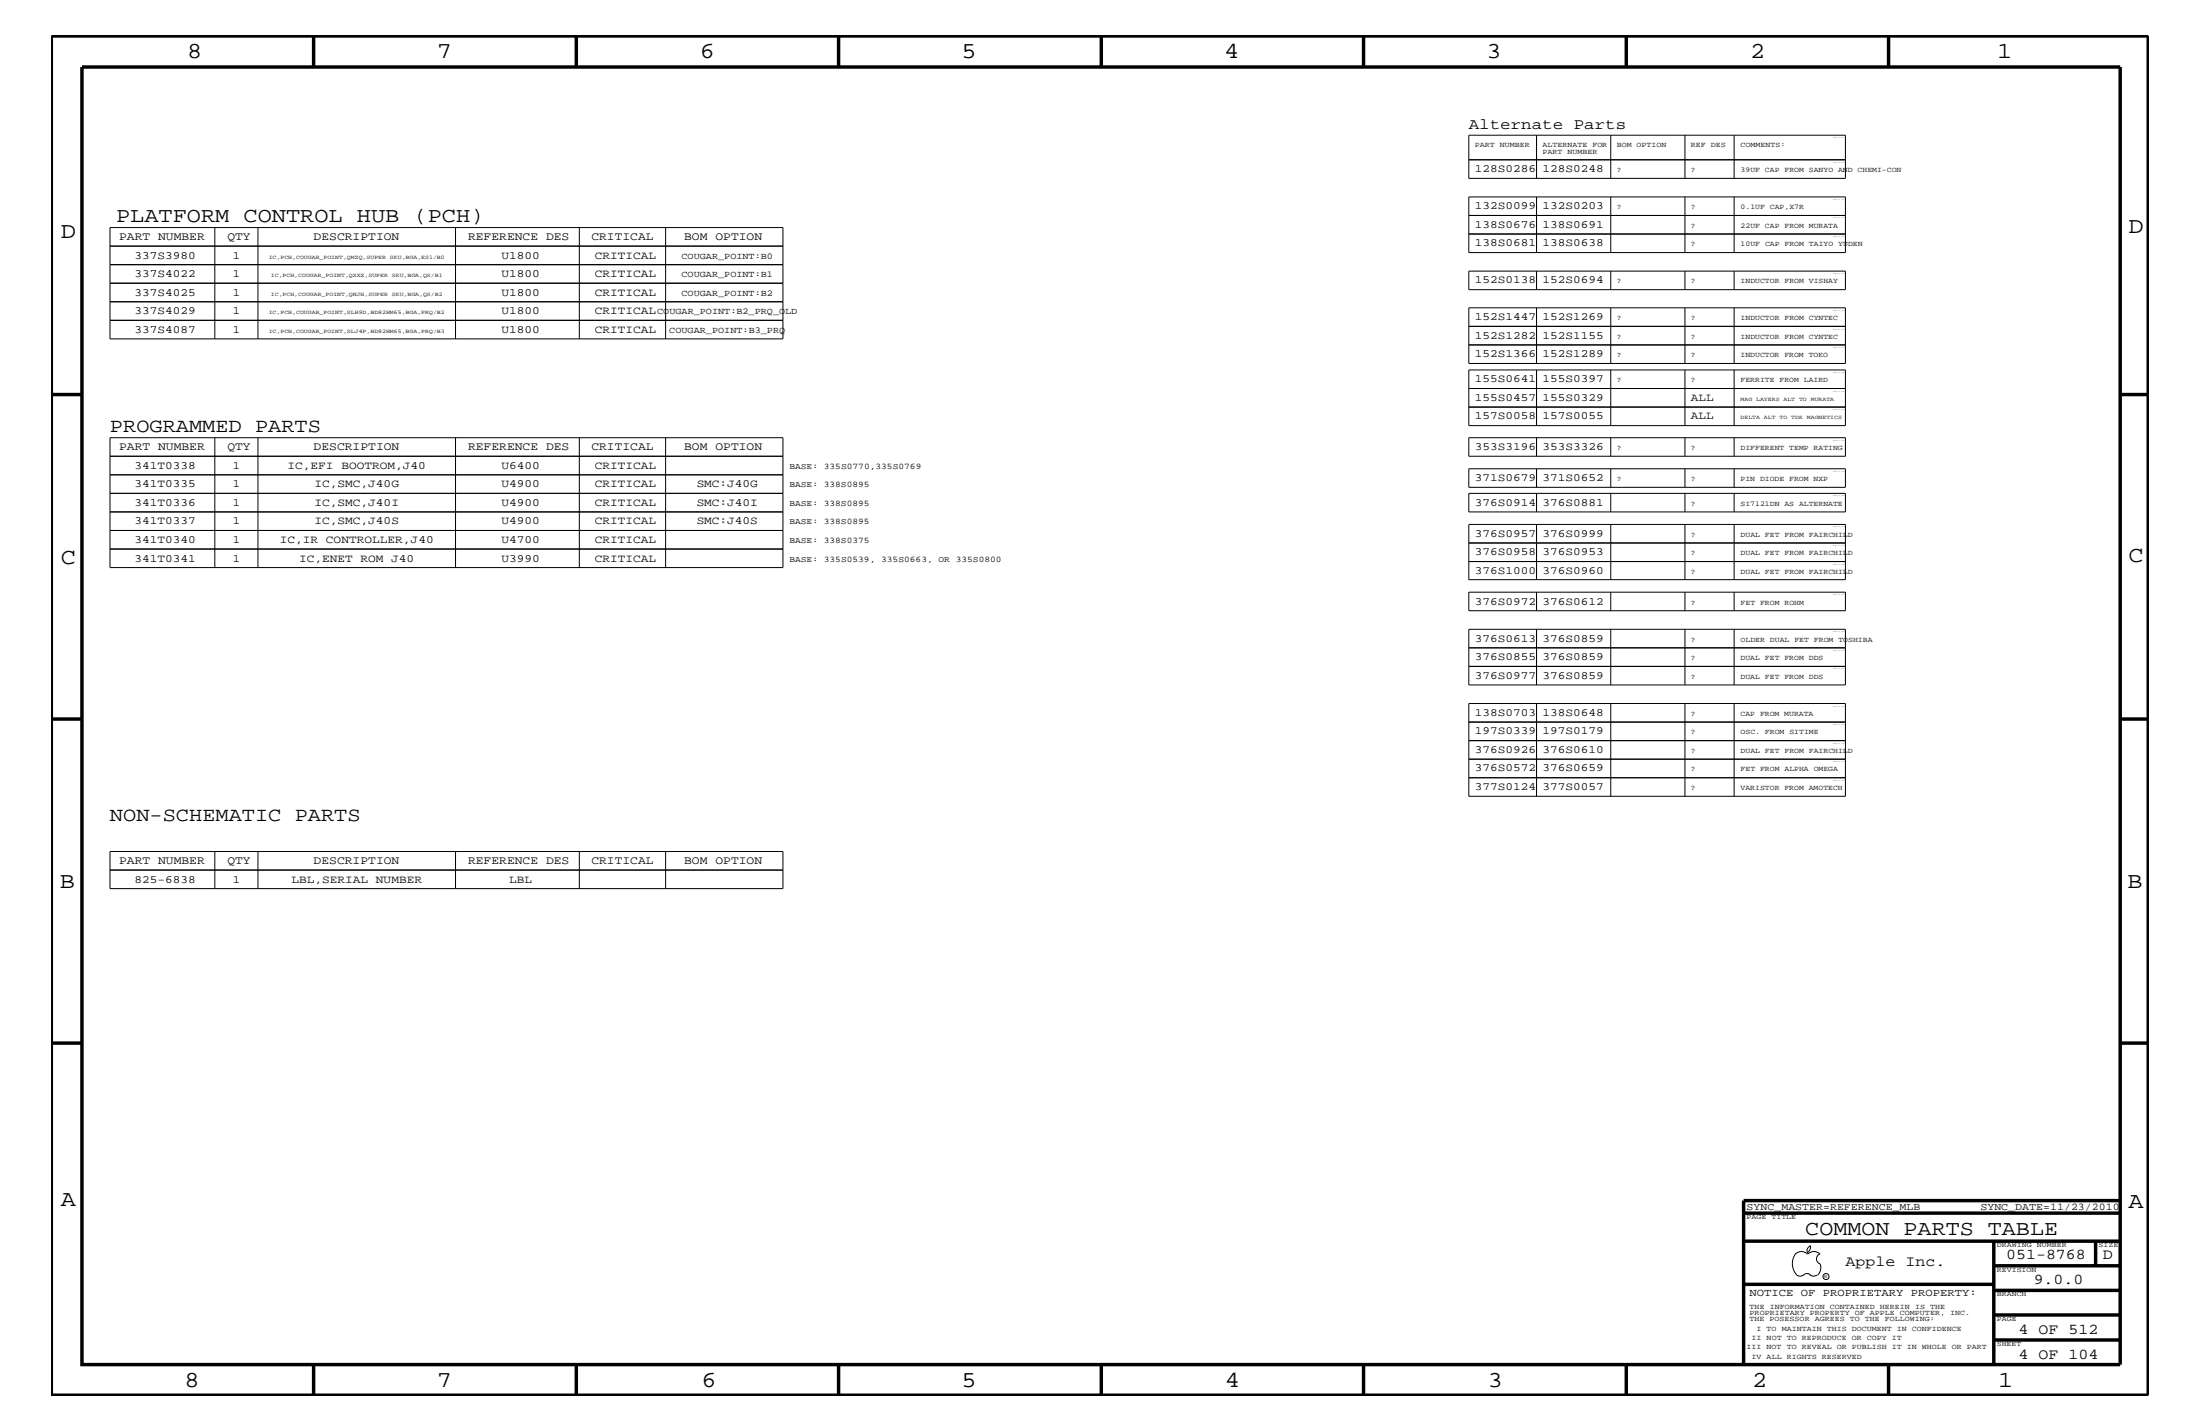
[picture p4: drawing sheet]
<svg xmlns="http://www.w3.org/2000/svg" width="432mm" height="279mm" viewBox="0 0 432 279" stroke-linecap="round" stroke-linejoin="round" font-family="sans-serif">
<g fill="none" stroke="#000" stroke-width=".2">
<path d="M288.3 26.5h73.9v8.5h-73.9zM288.3 38.6h73.9v11h-73.9zM288.3 31.4h73.9M301.6 26.5v8.5M301.6 38.6v11M316.1 26.5v8.5M316.1 38.6v11M330.7 26.5v8.5M330.7 38.6v11M340.4 26.5v8.5M340.4 38.6v11M21.6 44.6h132.1v21.9h-132.1z"/>
<path d="M21.6 59.2h132.1M21.6 51.9h132.1M21.6 55.6h132.1M21.6 48.3h132.1M42.2 44.6v21.9M50.6 44.6v21.9M89.4 44.6v21.9M113.7 44.6v21.9M130.6 44.6v21.9M288.3 53.2h73.9v3.6h-73.9zM288.3 42.3h73.9M288.3 45.9h73.9"/>
<path d="M301.6 53.2v3.6M316.1 53.2v3.6M330.7 53.2v3.6M340.4 53.2v3.6M21.6 62.9h132.1M288.3 60.4h73.9v10.9h-73.9zM288.3 72.6h73.9v10.9h-73.9zM288.3 79.9h73.9M288.3 76.2h73.9M288.3 67.7h73.9M288.3 64h73.9M301.6 60.4v10.9"/>
<path d="M301.6 72.6v10.9M316.1 60.4v10.9M316.1 72.6v10.9M330.7 60.4v10.9M330.7 72.6v10.9M340.4 60.4v10.9M340.4 72.6v10.9M21.6 96.8h132.1M21.6 85.9h132.1v25.5h-132.1zM21.6 89.5h132.1M21.6 93.2h132.1M42.2 85.9v25.5"/>
<path d="M50.6 85.9v25.5M89.4 85.9v25.5M113.7 85.9v25.5M130.6 85.9v25.5M288.3 85.9h73.9v3.6h-73.9zM288.3 92h73.9v3.6h-73.9zM288.3 96.8h73.9v3.6h-73.9zM301.6 85.9v3.6M301.6 92v3.6M301.6 96.8v3.6M316.1 85.9v3.6M316.1 92v3.6"/>
<path d="M316.1 96.8v3.6M330.7 85.9v3.6M330.7 92v3.6M330.7 96.8v3.6M340.4 85.9v3.6M340.4 92v3.6M340.4 96.8v3.6M21.6 100.4h132.1M21.6 104.1h132.1M21.6 107.7h132.1M288.3 102.9h73.9v10.8h-73.9zM288.3 116.2h73.9v3.6h-73.9z"/>
<path d="M288.3 110.2h73.9M288.3 106.5h73.9M301.6 102.9v10.8M301.6 116.2v3.6M316.1 102.9v10.8M316.1 116.2v3.6M330.7 102.9v10.8M330.7 116.2v3.6M340.4 102.9v10.8M340.4 116.2v3.6M288.3 127.1h73.9M288.3 123.5h73.9v10.9h-73.9z"/>
<path d="M288.3 138h73.9v18.2h-73.9zM288.3 130.8h73.9M301.6 123.5v10.9M301.6 138v18.2M316.1 123.5v10.9M316.1 138v18.2M330.7 123.5v10.9M330.7 138v18.2M340.4 123.5v10.9M340.4 138v18.2M288.3 141.7h73.9M288.3 145.3h73.9"/>
<path d="M288.3 152.6h73.9M288.3 149h73.9M21.6 167.1h132.1v7.3h-132.1zM21.6 170.7h132.1M42.2 167.1v7.3M50.6 167.1v7.3M89.4 167.1v7.3M113.7 167.1v7.3M130.6 167.1v7.3M352.3 246.1a1.69 1.69 0 0 1 2.5 0M352.4 246a3.3 3.3 0 0 0 .2 4.1M352.6 250.2l.7 .2 .7-.2"/>
<path d="M354 250.2l.7-.3 .7 .3M354.8 246.1a1.69 1.69 0 0 1 2.4 0M355.2 250.2l.7 .2 .7-.2M355.3 244.4v.3a1.18 1.18 0 0 1-.6 1.1M355.4 244.4a.99 .99 0 0 0-.6 1.4M357.2 246a1.04 1.04 0 0 0-.7 1 1.04 1.04 0 0 0 .7 1M357.3 248l.1 .7a2.11 2.11 0 0 1-.6 1.5"/>
<circle cx="358.4" cy="250.5" r=".59"/>
</g>
<g fill="none" stroke="#000" stroke-width=".68" stroke-linecap="butt">
<path d="M10.1 7.1h411.5v266.7h-411.5zM16.1 13.2h400v254.5h-400zM61.6 7.1v6.1M113.1 7.1v6.1M164.6 7.1v6.1M216.2 7.1v6.1M267.6 7.1v6.1M319.2 7.1v6.1M370.7 7.1v6.1M10.1 77.4h6M416.1 77.4h5.5M10.1 141.1h6"/>
<path d="M416.1 141.1h5.5M10.1 204.7h6M416.1 204.7h5.5M342.2 238h73.9M416.1 235.6h-73.9v32.1M342.2 243.5h73.9M342.2 252h49.1M391.3 243.5v24.2M391.3 258h24.8M391.3 253.2h24.8M391.3 248.4h24.8M411.3 243.5v4.9"/>
<path d="M61.6 267.7v6.1M113.1 267.7v6.1M164.6 267.7v6.1M216.2 268v5.8M267.6 267.7v6.1M319.2 267.7v6.1M370.7 267.7v6.1M391.3 262.9h24.8"/>
</g>
<g font-size="4.5">
<text x="36.7" y="11.5">8</text>
<text x="85.8" y="11.5">7</text>
<text x="137.3" y="11.5">6</text>
<text x="188.7" y="11.5">5</text>
<text x="240.3" y="11.5">4</text>
<text x="291.8" y="11.5">3</text>
<text x="343.5" y="11.5">2</text>
<text x="392" y="11.5">1</text>
<text x="11.9" y="46.8">D</text>
<text x="417.7" y="45.7">D</text>
<text x="11.9" y="110.6">C</text>
<text x="417.7" y="110.3">C</text>
<text x="11.8" y="174.3">B</text>
<text x="417.6" y="174.2">B</text>
<text x="11.9" y="236.7">A</text>
<text x="417.7" y="237.1">A</text>
<text x="36.2" y="272.1">8</text>
<text x="85.8" y="272.1">7</text>
<text x="137.7" y="272.1">6</text>
<text x="188.7" y="272.1">5</text>
<text x="240.4" y="272.1">4</text>
<text x="292" y="272.1">3</text>
<text x="343.9" y="272.1">2</text>
<text x="392.2" y="272.1">1</text>
</g>
<g font-size="4.1">
<text x="22.8" y="43.5">PLATFORM CONTROL HUB (PCH)</text>
<text x="354.3" y="242.3">COMMON PARTS TABLE</text>
</g>
<g font-size="3.9">
<text x="21.6" y="84.7">PROGRAMMED PARTS</text>
<text x="21.6" y="161.1">NON-SCHEMATIC PARTS</text>
</g>
<g font-size="3">
<text x="288.3" y="25.3">Alternate Parts</text>
<text x="362.2" y="248.4">Apple Inc.</text>
<text x="393.7" y="247.1">051-8768</text>
<text x="399.2" y="252">9.0.0</text>
<text x="412.7" y="247.1">D</text>
<text x="396.2" y="261.6">4 OF 512</text>
<text x="396.2" y="266.6">4 OF 104</text>
</g>
<g font-size="2.3">
<text x="23.4" y="47.1">PART NUMBER</text>
<text x="44.6" y="47.1">QTY</text>
<text x="61.6" y="47.1">DESCRIPTION</text>
<text x="91.9" y="47.1">REFERENCE DES</text>
<text x="116.1" y="47.1">CRITICAL</text>
<text x="134.3" y="47.1">BOM OPTION</text>
<text x="23.4" y="88.3">PART NUMBER</text>
<text x="44.6" y="88.3">QTY</text>
<text x="61.6" y="88.3">DESCRIPTION</text>
<text x="91.9" y="88.3">REFERENCE DES</text>
<text x="116.1" y="88.3">CRITICAL</text>
<text x="134.3" y="88.3">BOM OPTION</text>
<text x="23.4" y="169.5">PART NUMBER</text>
<text x="44.6" y="169.5">QTY</text>
<text x="61.6" y="169.5">DESCRIPTION</text>
<text x="91.9" y="169.5">REFERENCE DES</text>
<text x="116.1" y="169.5">CRITICAL</text>
<text x="134.3" y="169.5">BOM OPTION</text>
</g>
<g font-size="2.2">
<text x="289.5" y="33.7">128S0286</text>
<text x="302.8" y="33.7">128S0248</text>
<text x="289.5" y="41">132S0099 132S0203</text>
<text x="289.5" y="44.6">138S0676</text>
<text x="302.8" y="44.6">138S0691</text>
<text x="26.4" y="50.7">337S3980</text>
<text x="45.7" y="50.7">1</text>
<text x="98.4" y="50.7">U1800</text>
<text x="116.8" y="50.7">CRITICAL</text>
<text x="289.5" y="48.3">138S0681 138S0638</text>
<text x="26.4" y="54.4">337S4022</text>
<text x="26.4" y="58">337S4025</text>
<text x="45.7" y="54.4">1</text>
<text x="45.7" y="58">1</text>
<text x="98.4" y="54.4">U1800</text>
<text x="98.4" y="58">U1800</text>
<text x="116.8" y="54.4">CRITICAL</text>
<text x="116.8" y="58">CRITICAL</text>
<text x="289.5" y="55.6">152S0138</text>
<text x="302.8" y="55.6">152S0694</text>
<text x="26.4" y="65.3">337S4087</text>
<text x="26.4" y="61.7">337S4029</text>
<text x="45.7" y="65.3">1</text>
<text x="45.7" y="61.7">1</text>
<text x="98.4" y="65.3">U1800</text>
<text x="98.4" y="61.7">U1800</text>
<text x="116.8" y="65.3">CRITICAL</text>
<text x="116.8" y="61.7">CRITICAL</text>
<text x="289.5" y="62.9">152S1447</text>
<text x="302.8" y="62.9">152S1269</text>
<text x="289.5" y="70.1">152S1366</text>
<text x="289.5" y="66.5">152S1282</text>
<text x="302.8" y="70.1">152S1289</text>
<text x="302.8" y="66.5">152S1155</text>
<text x="289.5" y="75">155S0641 155S0397</text>
<text x="289.5" y="78.6">155S0457</text>
<text x="289.5" y="82.2">157S0058</text>
<text x="302.8" y="82.2">157S0055</text>
<text x="302.8" y="78.6">155S0329</text>
<text x="331.9" y="82.2">ALL</text>
<text x="331.9" y="78.6">ALL</text>
<text x="289.5" y="88.3">353S3196</text>
<text x="302.8" y="88.3">353S3326</text>
<text x="26.4" y="95.6">341T0335</text>
<text x="26.4" y="92">341T0338</text>
<text x="45.7" y="92">1</text>
<text x="45.7" y="95.6">1</text>
<text x="56.4" y="92">IC,EFI BOOTROM,J40</text>
<text x="61.7" y="95.6">IC,SMC,J40G</text>
<text x="98.4" y="92">U6400</text>
<text x="98.4" y="95.6">U4900</text>
<text x="116.8" y="92">CRITICAL</text>
<text x="116.8" y="95.6">CRITICAL</text>
<text x="136.7" y="95.6">SMC:J40G</text>
<text x="289.5" y="94.3">371S0679</text>
<text x="302.8" y="94.3">371S0652</text>
<text x="26.4" y="99.3">341T0336</text>
<text x="45.7" y="99.3">1</text>
<text x="61.7" y="99.3">IC,SMC,J40I</text>
<text x="98.4" y="99.3">U4900</text>
<text x="116.8" y="99.3">CRITICAL</text>
<text x="136.7" y="99.3">SMC:J40I</text>
<text x="289.5" y="99.3">376S0914</text>
<text x="302.8" y="99.3">376S0881</text>
<text x="26.4" y="106.5">341T0340</text>
<text x="26.4" y="102.9">341T0337</text>
<text x="45.7" y="102.9">1</text>
<text x="45.7" y="106.5">1</text>
<text x="54.9" y="106.5">IC,IR CONTROLLER,J40</text>
<text x="61.7" y="102.9">IC,SMC,J40S</text>
<text x="98.4" y="102.9">U4900</text>
<text x="98.4" y="106.5">U4700</text>
<text x="116.8" y="102.9">CRITICAL</text>
<text x="116.8" y="106.5">CRITICAL</text>
<text x="136.7" y="102.9">SMC:J40S</text>
<text x="289.5" y="105.3">376S0957 376S0999</text>
<text x="26.4" y="110.2">341T0341</text>
<text x="45.7" y="110.2">1</text>
<text x="58.7" y="110.2">IC,ENET ROM J40</text>
<text x="98.4" y="110.2">U3990</text>
<text x="116.8" y="110.2">CRITICAL</text>
<text x="289.5" y="108.9">376S0958</text>
<text x="289.5" y="112.6">376S1000 376S0960</text>
<text x="302.8" y="108.9">376S0953</text>
<text x="289.5" y="118.6">376S0972</text>
<text x="302.8" y="118.6">376S0612</text>
<text x="289.5" y="125.9">376S0613</text>
<text x="302.8" y="125.9">376S0859</text>
<text x="289.5" y="129.6">376S0855</text>
<text x="302.8" y="129.6">376S0859</text>
<text x="289.5" y="133.2">376S0977</text>
<text x="302.8" y="133.2">376S0859</text>
<text x="289.5" y="140.4">138S0703</text>
<text x="302.8" y="140.4">138S0648</text>
<text x="289.5" y="144">197S0339 197S0179</text>
<text x="289.5" y="147.7">376S0926 376S0610</text>
<text x="289.5" y="151.3">376S0572 376S0659</text>
<text x="289.5" y="155">377S0124 377S0057</text>
<text x="26.4" y="173.2">825-6838</text>
<text x="45.7" y="173.2">1</text>
<text x="57.2" y="173.2">LBL,SERIAL NUMBER</text>
<text x="99.9" y="173.2">LBL</text>
</g>
<text font-size="2.1" x="343.4" y="254.4">NOTICE OF PROPRIETARY PROPERTY:</text>
<g font-size="2">
<text x="342.8" y="237.4">SYNC_MASTER=REFERENCE_MLB</text>
<text x="388.7" y="237.4">SYNC_DATE=11/23/2010</text>
</g>
<g font-size="1.8">
<text x="133.8" y="50.7">COUGAR_POINT:B0</text>
<text x="133.8" y="54.4">COUGAR_POINT:B1</text>
<text x="133.8" y="58">COUGAR_POINT:B2</text>
<text x="129" y="61.7">COUGAR_POINT:B2_PRQ_OLD</text>
<text x="131.4" y="65.3">COUGAR_POINT:B3_PRQ</text>
</g>
<g font-size="1.7">
<text x="154.9" y="95.6">BASE: 338S0895</text>
<text x="154.9" y="92">BASE: 335S0770,335S0769</text>
<text x="154.9" y="99.3">BASE: 338S0895</text>
<text x="154.9" y="102.9">BASE: 338S0895</text>
<text x="154.9" y="106.5">BASE: 338S0375</text>
<text x="154.9" y="110.2">BASE: 335S0539, 335S0663, OR 335S0800</text>
</g>
<g font-size="1.4">
<text x="289.5" y="28.9">PART NUMBER</text>
<text x="302.8" y="28.9">ALTERNATE FOR</text>
<text x="317.3" y="28.9">BOM OPTION</text>
<text x="331.9" y="28.9">REF DES</text>
<text x="341.6" y="28.9">COMMENTS:</text>
<text x="302.8" y="30.2">PART NUMBER</text>
<text x="317.3" y="33.7">?</text>
<text x="331.9" y="33.7">?</text>
<text x="341.6" y="33.7">39UF CAP FROM SANYO AND CHEMI-CON</text>
<text x="317.3" y="41">?</text>
<text x="331.9" y="41">?</text>
<text x="341.6" y="41">0.1UF CAP,X7R</text>
<text x="331.9" y="44.6">?</text>
<text x="341.6" y="44.6">22UF CAP FROM MURATA</text>
<text x="331.9" y="48.3">?</text>
<text x="341.6" y="48.3">10UF CAP FROM TAIYO YUDEN</text>
<text x="317.3" y="55.6">?</text>
<text x="331.9" y="55.6">?</text>
<text x="341.6" y="55.6">INDUCTOR FROM VISHAY</text>
<text x="317.3" y="62.9">?</text>
<text x="331.9" y="62.9">?</text>
<text x="341.6" y="62.9">INDUCTOR FROM CYNTEC</text>
<text x="317.3" y="70.1">?</text>
<text x="317.3" y="66.5">?</text>
<text x="331.9" y="70.1">?</text>
<text x="331.9" y="66.5">?</text>
<text x="341.6" y="70.1">INDUCTOR FROM TOKO</text>
<text x="341.6" y="66.5">INDUCTOR FROM CYNTEC</text>
<text x="317.3" y="75">?</text>
<text x="331.9" y="75">?</text>
<text x="341.6" y="75">FERRITE FROM LAIRD</text>
<text x="317.3" y="88.3">?</text>
<text x="331.9" y="88.3">?</text>
<text x="341.6" y="88.3">DIFFERENT TEMP RATING</text>
<text x="317.3" y="94.3">?</text>
<text x="331.9" y="94.3">?</text>
<text x="341.6" y="94.3">PIN DIODE FROM NXP</text>
<text x="331.9" y="99.3">?</text>
<text x="341.6" y="99.3">SI7121DN AS ALTERNATE</text>
<text x="331.9" y="105.3">?</text>
<text x="341.6" y="105.3">DUAL FET FROM FAIRCHILD</text>
<text x="331.9" y="112.6">?</text>
<text x="331.9" y="108.9">?</text>
<text x="341.6" y="112.6">DUAL FET FROM FAIRCHILD</text>
<text x="341.6" y="108.9">DUAL FET FROM FAIRCHILD</text>
<text x="331.9" y="118.6">?</text>
<text x="341.6" y="118.6">FET FROM ROHM</text>
<text x="331.9" y="125.9">?</text>
<text x="341.6" y="125.9">OLDER DUAL FET FROM TOSHIBA</text>
<text x="331.9" y="129.6">?</text>
<text x="341.6" y="129.6">DUAL FET FROM DDS</text>
<text x="331.9" y="133.2">?</text>
<text x="341.6" y="133.2">DUAL FET FROM DDS</text>
<text x="331.9" y="140.4">?</text>
<text x="341.6" y="140.4">CAP FROM MURATA</text>
<text x="331.9" y="144">?</text>
<text x="331.9" y="147.7">?</text>
<text x="341.6" y="144">OSC. FROM SITIME</text>
<text x="341.6" y="147.7">DUAL FET FROM FAIRCHILD</text>
<text x="331.9" y="151.3">?</text>
<text x="331.9" y="155">?</text>
<text x="341.6" y="151.3">FET FROM ALPHA OMEGA</text>
<text x="341.6" y="155">VARISTOR FROM AMOTECH</text>
<text x="342.8" y="239.2">PAGE TITLE</text>
<text x="391.9" y="244.7">DRAWING NUMBER</text>
<text x="411.9" y="244.7">SIZE</text>
<text x="391.9" y="249.5">REVISION</text>
<text x="343.4" y="256.8">THE INFORMATION CONTAINED HEREIN IS THE</text>
<text x="391.9" y="254.4">BRANCH</text>
<text x="343.4" y="259.3">THE POSESSOR AGREES TO THE FOLLOWING:</text>
<text x="343.4" y="258">PROPRIETARY PROPERTY OF APPLE COMPUTER, INC.</text>
<text x="343.8" y="262.9">II NOT TO REPRODUCE OR COPY IT</text>
<text x="344.8" y="261.1">I TO MAINTAIN THIS DOCUMENT IN CONFIDENCE</text>
<text x="391.9" y="259.3">PAGE</text>
<text x="342.8" y="264.7">III NOT TO REVEAL OR PUBLISH IT IN WHOLE OR PART</text>
<text x="343.8" y="266.6">IV ALL RIGHTS RESERVED</text>
<text x="391.9" y="264.1">SHEET</text>
</g>
<g font-size="1.1">
<text x="52.7" y="50.7">IC,PCH,COUGAR_POINT,QMZQ,SUPER SKU,BGA,ES1/B0</text>
<text x="53.2" y="54.4">IC,PCH,COUGAR_POINT,QXXX,SUPER SKU,BGA,QS/B1</text>
<text x="53.2" y="58">IC,PCH,COUGAR_POINT,QNJH,SUPER SKU,BGA,QS/B2</text>
<text x="52.7" y="65.3">IC,PCH,COUGAR_POINT,SLJ4P,BD82HM65,BGA,PRQ/B3</text>
<text x="52.7" y="61.7">IC,PCH,COUGAR_POINT,SLH9D,BD82HM65,BGA,PRQ/B2</text>
<text x="341.6" y="82.2">DELTA ALT TO TDK MAGNETICS</text>
<text x="341.6" y="78.6">MAG LAYERS ALT TO MURATA</text>
</g>
<text font-size="1" x="358.1" y="250.7">R</text>
</svg>
